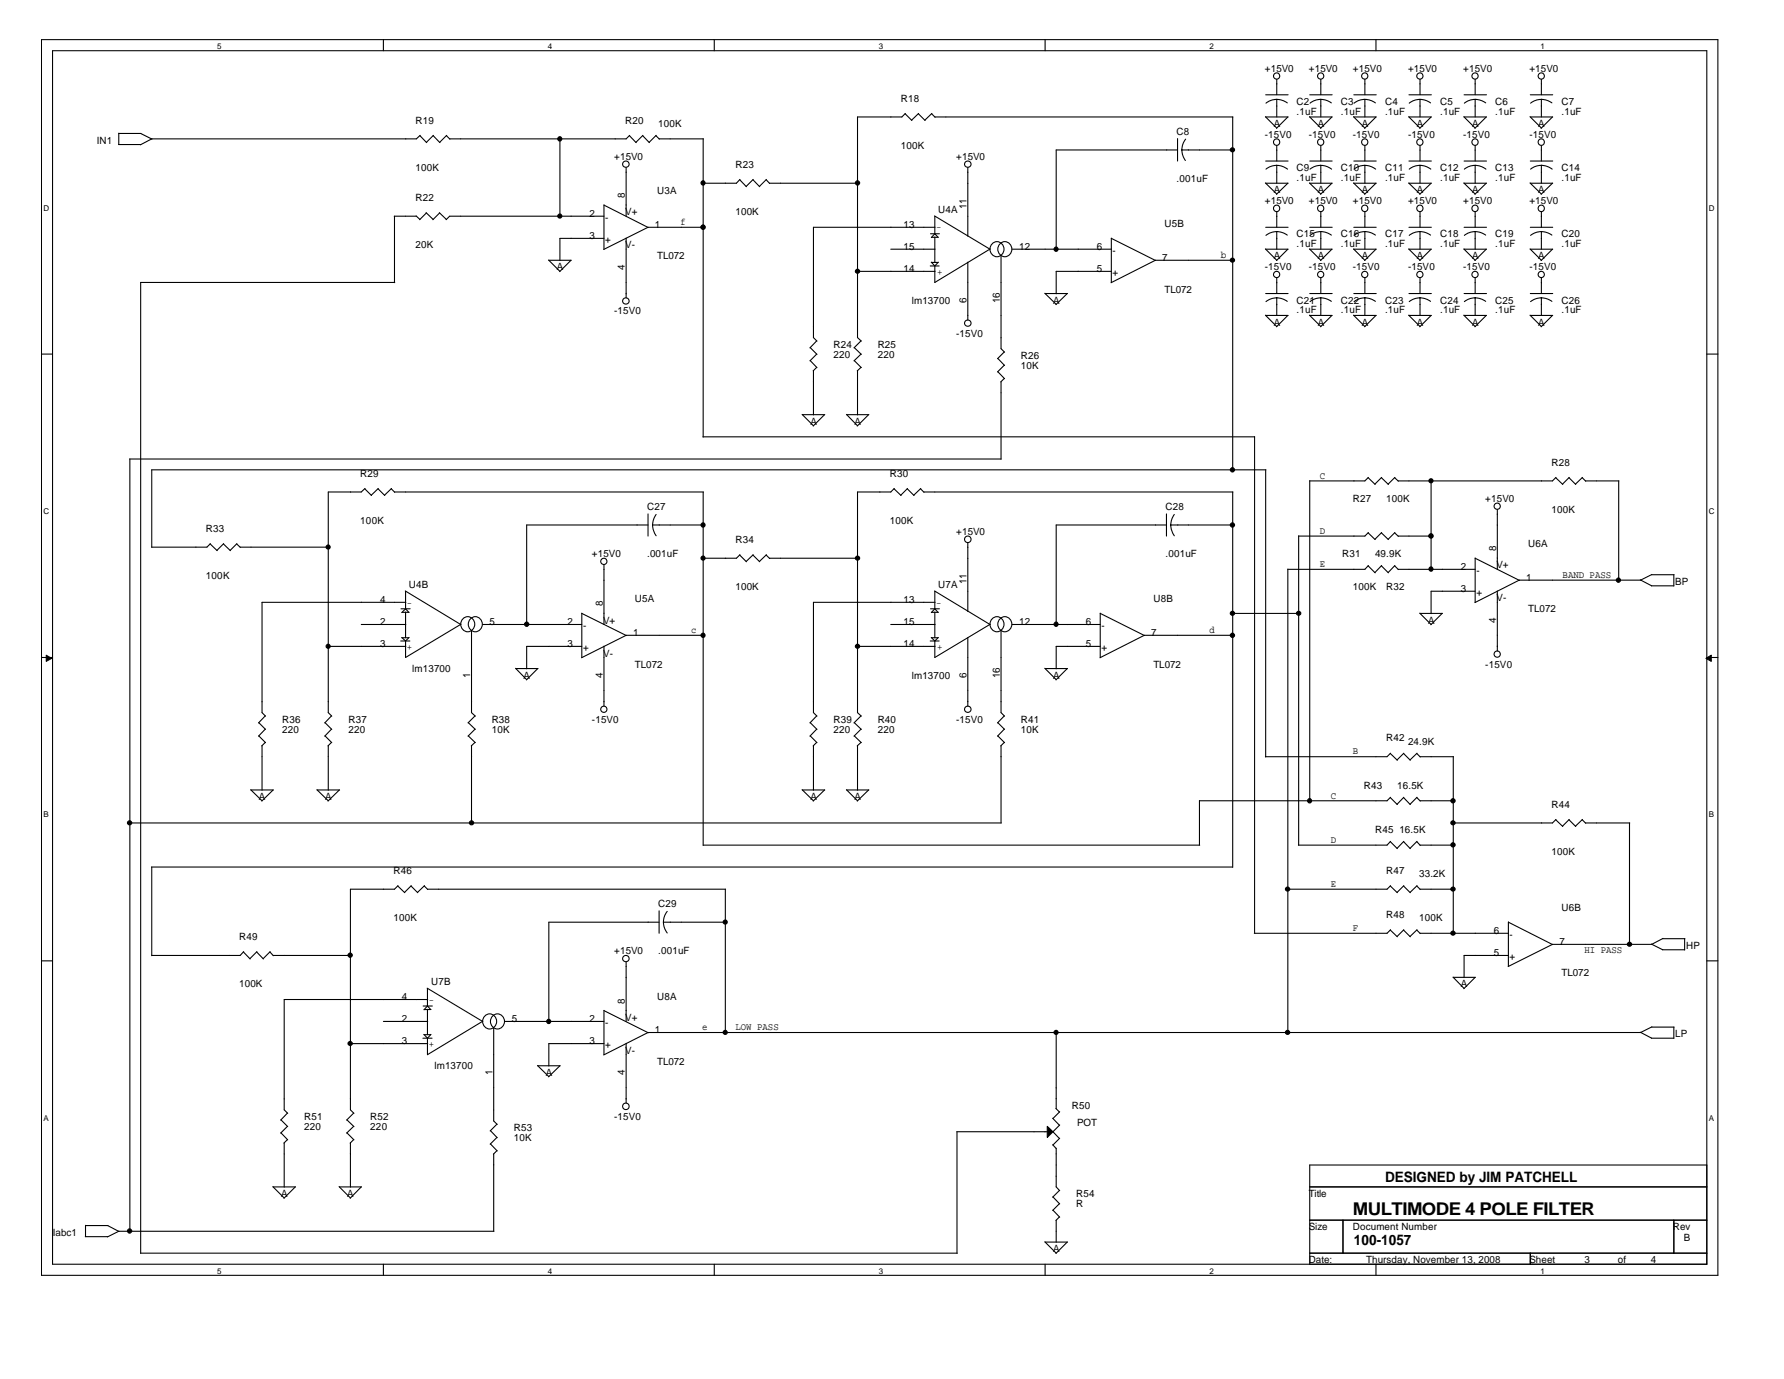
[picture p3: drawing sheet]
<svg xmlns="http://www.w3.org/2000/svg" width="279mm" height="216mm" viewBox="0 0 279 216" stroke-linecap="round" stroke-linejoin="round" font-family="sans-serif">
<g fill="none" stroke="#000" stroke-width=".17">
<path d="M6.5 6.2h262.5v193.5h-262.5zM8.2 7.9h259.1v190h-259.1zM60 6.2v1.7M111.9 6.2v1.7M141.7 17.8l1.1 1.1M141.8 17.8l-.6 .5h-6.9v34.6l.6 .5M143.8 17.8l1.1 1.1M143.9 17.8l-1.1 1M145.9 17.8l.5 .6M145.9 17.8l-1.1 1M146.4 18.3h46.7M163.7 6.2v1.7"/>
<path d="M193.1 18.3v55.3M198.2 18.3l1.8 1.7M198.2 18.3h3.5M198.2 14.8h3.5M200 15.6l.7 .1 .9 .4M200 15.6l-.8 .1-.9 .5M200 12.4v2.4M200 15.6v2.7M201.7 18.3l-1.8 1.8M205.1 18.3l1.8 1.7M205.1 18.3h3.5M205.1 14.8h3.5"/>
<path d="M206.9 15.6l.7 .1 .9 .4M206.9 15.6l-.8 .1-.9 .5M206.9 12.4v2.4M206.9 15.6v2.7M208.6 18.3l-1.8 1.8M212 18.3l1.8 1.7M212 18.3h3.5M212 14.8h3.5M213.8 15.6l.7 .1 .9 .4M213.8 15.6l-.8 .1-.9 .5M213.8 12.4v2.4M213.8 15.6v2.7"/>
<path d="M215.5 6.2v1.7M215.5 18.3l-1.8 1.8M220.6 18.3l1.8 1.7M220.7 18.3h3.5M220.7 14.8h3.5M222.4 15.6l.7 .1 .9 .4M222.4 15.6l-.7 .1-1 .5M222.4 12.4v2.4M222.4 15.6v2.7M224.1 18.3l-1.7 1.8M229.3 18.3l1.7 1.7M229.3 18.3h3.5"/>
<path d="M229.3 14.8h3.5M231 15.6l.7 .1 1 .4M231 15.6l-.7 .1-1 .5M231 12.4v2.4M231 15.6v2.7M232.8 18.3l-1.8 1.8M239.6 18.3l1.8 1.7M239.7 18.3h3.5M239.7 14.8h3.5M241.4 15.6l.7 .1 1 .4M241.4 15.6l-.7 .1-1 .5M241.4 12.4v2.4"/>
<path d="M241.4 15.6v2.7M243.1 18.3l-1.7 1.8M18.6 22.6h3.4M18.6 20.9h3.5M18.6 20.9v1.7M22 20.9l1.8 .9M61.7 33.8h3.5M61.8 33.8v10.5M65.2 33.8l.6 .6M65.8 21.2l1 1.1M65.8 21.2l-.6 .5h-41.4l-1.8 1M66.7 33.3l1.1 1.1"/>
<path d="M66.8 33.3l-1.1 1.1M67.8 21.2l1.1 1.1M67.9 21.2l-1.1 1.1M68.8 33.3l1.1 1.1M68.9 33.3l-1.1 1.1M69.9 21.2l.6 .6M70 21.2l-1.1 1.1M87.7 21.7v12.2M94.6 32.1v6.9M94.6 33.8h-24.2l-.5 .6M94.6 32.1l6.9 3.5M94.6 37.3h-6.9v3.5"/>
<path d="M98.1 26.2v7.6M98.1 37.3v9.3M98.6 21.2l1 1.1M98.6 21.2l-.5 .5h-27.7M100.6 21.2l1.1 1.1M100.7 21.2l-1.1 1.1M102.7 21.2l.6 .6M102.8 21.2l-1.1 1.1M103.2 21.7h7M110.1 21.7v46.7M110.2 35.6h-8.7l-7 3.5M115.8 28.1l1.1 1.1"/>
<path d="M115.9 28.1l-.6 .6h-5.2M117.9 28.1l1.1 1.1M118 28.1l-1.1 1.1M120 28.1l.5 .6M120 28.1l-1.1 1.1M120.5 28.7h13.8M139.5 39h6.9M145.7 36.6h1.4M145.9 37.2h1.1M146.4 33.8l8.6 5.2M146.4 36.6l.5 .6M146.4 33.8v2.8"/>
<path d="M146.4 37.1v4M146.4 36.6l-.5 .6M146.4 35.6h-19v17.3l.5 .5M151.6 26.2v10.8M155.1 39l-8.7 5.2v-2.6M155.5 38.1a1.13 1.13 0 0 1 1.7 .9 1.13 1.13 0 0 1-1.7 1 1.22 1.22 0 0 1 0-1.9zM156.7 38.1a1.13 1.13 0 0 1 1.8 .9 1.13 1.13 0 0 1-1.8 1 1.22 1.22 0 0 1 0-1.9zM158.5 39h15.5M174 37.3v6.9M174 37.3l7 3.5M184.4 23.5h-19v15.6M184.4 21.7v3.5"/>
<path d="M185.1 23.5l.1 .7 .4 .9M185.1 23.5h8M185.7 21.8l-.5 .9-.1 .8M198.2 28.6l1.8 1.8M198.2 39l1.8 1.7M198.2 39h3.5M198.2 28.7h3.5M198.2 35.6h3.5M198.2 25.2h3.5M200 36.3l.7 .1 .9 .4M200 36.3l-.8 .1-.9 .5M200 25.9l.7 .1 1 .5"/>
<path d="M200 25.9l-.8 .1-.9 .5M200 22.8v2.4M200 25.9v2.8M200 33.2v2.4M200 36.3v2.7M201.7 28.7l-1.8 1.7M201.7 39l-1.8 1.8M205.1 39l1.8 1.7M205.1 28.6l1.8 1.8M205.1 39h3.5M205.1 28.7h3.5M205.1 35.6h3.5"/>
<path d="M205.1 25.2h3.5M206.9 36.3l.7 .1 .9 .4M206.9 36.3l-.8 .1-.9 .5M206.9 25.9l.7 .1 1 .5M206.9 25.9l-.8 .1-.9 .5M206.9 22.8v2.4M206.9 25.9v2.8M206.9 33.2v2.4M206.9 36.3v2.7M208.6 39l-1.8 1.8M208.6 28.7l-1.8 1.7M212 39l1.8 1.7"/>
<path d="M212 28.6l1.8 1.8M212 39h3.5M212 28.7h3.5M212 35.6h3.5M212 25.2h3.5M213.8 25.9l.7 .1 1 .5M213.8 25.9l-.8 .1-.9 .5M213.8 36.3l.7 .1 .9 .4M213.8 36.3l-.8 .1-.9 .5M213.8 22.8v2.4M213.8 25.9v2.8M213.8 33.2v2.4"/>
<path d="M213.8 36.3v2.7M215.5 39l-1.8 1.8M215.5 28.7l-1.8 1.7M220.6 28.6l1.8 1.8M220.6 39l1.8 1.7M220.7 39h3.5M220.7 28.7h3.5M220.7 35.6h3.5M220.7 25.2h3.5M222.4 36.3l.7 .1 .9 .4M222.4 36.3l-.7 .1-1 .5M222.4 25.9l.7 .1 1 .5"/>
<path d="M222.4 25.9l-.7 .1-1 .5M222.4 22.8v2.4M222.4 25.9v2.8M222.4 33.2v2.4M222.4 36.3v2.7M224.1 28.7l-1.7 1.7M224.1 39l-1.7 1.8M229.3 28.6l1.7 1.8M229.3 39l1.7 1.7M229.3 39h3.5M229.3 28.7h3.5M229.3 35.6h3.5"/>
<path d="M229.3 25.2h3.5M231 36.3l.7 .1 1 .4M231 36.3l-.7 .1-1 .5M231 25.9l.7 .1 1 .5M231 25.9l-.7 .1-1 .5M231 22.8v2.4M231 25.9v2.8M231 33.2v2.4M231 36.3v2.7M232.8 39l-1.8 1.8M232.8 28.7l-1.8 1.7M239.6 39l1.8 1.7"/>
<path d="M239.6 28.6l1.8 1.8M239.7 39h3.5M239.7 28.7h3.5M239.7 35.6h3.5M239.7 25.2h3.5M241.4 36.3l.7 .1 1 .4M241.4 36.3l-.7 .1-1 .5M241.4 25.9l.7 .1 1 .5M241.4 25.9l-.7 .1-1 .5M241.4 22.8v2.4M241.4 25.9v2.8M241.4 33.2v2.4"/>
<path d="M241.4 36.3v2.7M243.1 39l-1.7 1.8M243.1 28.7l-1.7 1.7M6.5 55.4h1.7M61.8 44.2h-39.8v152M85.9 40.7l1.8 1.8M86 40.7h3.5M89.4 40.7l-1.8 1.8M126.9 54.4l1 1.1M126.9 56.5l1 1.1M127.4 58v7M127.9 53.4l-1.1 1.1"/>
<path d="M127.9 55.4l-1.1 1.1M127.9 57.5l-.5 .6M133.8 54.4l1.1 1.1M133.8 56.5l1.1 1.1M134.3 58v7M134.3 42.5h12.1M134.8 53.4l-1.1 1.1M134.8 55.4l-1.1 1.1M134.8 57.5l-.5 .6M145.7 41.6h1.4M145.9 41l.5 .6 .6-.6M145.9 41.1h1"/>
<path d="M151.6 41v9.1M156.3 56.1l1 1.1M156.3 58.2l1 1.1M156.8 40v14.6l.5 .5M156.8 59.8v12.1M157.3 55.1l-1.1 1.1M157.3 57.2l-1.1 1M157.3 59.2l-.6 .6M163.6 45.9l1.8 1.7M163.7 46h3.5M167.1 46l-1.7 1.7M174 42.5h-8.6v3.5"/>
<path d="M193.1 40.7h-12.1l-7 3.6M198.2 49.3l1.8 1.8M198.2 46h3.5M198.2 49.4h3.5M200 46.6l.7 .1 .9 .5M200 46.6l-.8 .1-.9 .5M200 43.5v2.5M200 46.6v2.8M201.7 49.4l-1.8 1.8M205.1 49.3l1.8 1.8M205.1 46h3.5M205.1 49.4h3.5"/>
<path d="M206.9 46.6l.7 .1 .9 .5M206.9 46.6l-.8 .1-.9 .5M206.9 43.5v2.5M206.9 46.6v2.8M208.6 49.4l-1.8 1.8M212 49.3l1.8 1.8M212 46h3.5M212 49.4h3.5M213.8 46.6l.7 .1 .9 .5M213.8 46.6l-.8 .1-.9 .5M213.8 43.5v2.5M213.8 46.6v2.8"/>
<path d="M215.5 49.4l-1.8 1.8M220.6 49.3l1.8 1.8M220.7 46h3.5M220.7 49.4h3.5M222.4 46.6l.7 .1 .9 .5M222.4 46.6l-.7 .1-1 .5M222.4 43.5v2.5M222.4 46.6v2.8M224.1 49.4l-1.7 1.8M229.3 49.3l1.7 1.8M229.3 46h3.5M229.3 49.4h3.5"/>
<path d="M231 46.6l.7 .1 1 .5M231 46.6l-.7 .1-1 .5M231 43.5v2.5M231 46.6v2.8M232.8 49.4l-1.8 1.8M239.6 49.3l1.8 1.8M239.7 46h3.5M239.7 49.4h3.5M241.4 46.6l.7 .1 1 .5M241.4 46.6l-.7 .1-1 .5M241.4 43.5v2.5M241.4 46.6v2.8"/>
<path d="M243.1 49.4l-1.7 1.8M267.3 55.4h1.7M20.3 71.9h136.5M20.3 71.9v120.9M57.1 76.5l1.1 1.1M57.2 76.5l-.6 .5h-5.2v34.6l.6 .5M59.2 76.5l1.1 1.1M59.2 76.5l-1.1 1M61.3 76.5l.5 .6M61.3 76.5l-1.1 1M61.8 77h48.4M110.1 68.4h86.4"/>
<path d="M110.1 77v55.4M125.6 64.9l1.8 1.8M125.7 64.9h3.5M129.1 64.9l-1.7 1.8M132.6 64.9l1.7 1.8M132.6 64.9h3.5M136 64.9l-1.7 1.8M140 76.5l1.1 1.1M140.1 76.5l-.6 .5h-5.2v34.6l.6 .5M142.1 76.5l1 1.1M142.1 76.5l-1 1M144.2 76.5l.5 .6"/>
<path d="M144.2 76.5l-1.1 1M144.7 77h48.4M193.1 77v58.8M196.5 68.4v77.7M198.2 73.6v44.9M198.3 73.6h-174.5v12.1M205.1 75.3v50.1M214.3 74.8l1.1 1M214.3 74.7l-.5 .6h-8.7M216.3 74.8l1.1 1M216.4 74.7l-1.1 1.1M218.4 74.8l.6 .5"/>
<path d="M218.5 74.7l-1.1 1.1M224.1 75.3v13.9M234.5 79.8v9.3M243.6 74.8l1.1 1M243.7 74.7l-.6 .6h-24.1M245.7 74.8l1.1 1M245.8 74.7l-1.1 1.1M247.8 74.8l.5 .5M247.8 74.7l-1.1 1.1M248.3 75.3h5.3M253.5 75.3v15.6M32.9 85.2l1.1 1"/>
<path d="M33 85.1l-.6 .6h-8.6M35 85.2l1.1 1M35 85.1l-1 1.1M37.1 85.2l.6 .5M37.1 85.1l-1.1 1.1M37.6 85.7h13.9M56.6 97.8h7M62.8 95.3h1.4M62.9 99.8l.6 .6 .6-.6M62.9 99.8h1.1M63 95.9h1.1M63.5 92.5l8.7 5.3"/>
<path d="M63.5 95.3l.5 .6M63.5 92.6v2.8M63.5 95.8v4M63.5 95.3l-.6 .6M63.6 94.3h-22.6v17.3l.6 .5M72.2 97.7l-8.7 5.2v-2.6M72.6 96.8a1.13 1.13 0 0 1 1.8 .9 1.13 1.13 0 0 1-1.8 1 1.22 1.22 0 0 1 0-1.9zM73.8 96.8a1.13 1.13 0 0 1 1.7 .9 1.13 1.13 0 0 1-1.7 1 1.22 1.22 0 0 1 0-1.9zM73.8 98.7v12.9l.6 .5M75.6 97.8h15.5M91.1 96v6.9M91.1 96l7 3.5"/>
<path d="M94.6 88.4v9.4M101.5 82.2h-19v15.6M101.5 80.5v3.4M102.2 82.2l.1 .7 .5 1M102.2 82.2h8M102.8 80.5l-.5 1-.1 .7M110.2 99.5h-12.1l-7 3.5M115.8 86.9l1.1 1.1M115.9 86.9l-.6 .5h-5.2M117.9 86.9l1.1 1.1M118 86.9l-1.1 1M120 86.9l.5 .5"/>
<path d="M120 86.9l-1.1 1M120.5 87.4h13.8M139.5 97.8h6.9M145.7 95.3h1.4M145.9 99.8h1M145.9 99.8l.5 .6 .6-.6M145.9 95.9h1.1M146.4 92.5l8.6 5.3M146.4 95.3l.5 .6M146.4 92.6v2.8M146.4 95.8v4M146.4 95.3l-.5 .6"/>
<path d="M146.4 94.3h-19v17.3l.5 .5M151.6 85v10.7M151.6 99.8v10.8M155.1 97.7l-8.7 5.2v-2.6M155.5 96.8a1.13 1.13 0 0 1 1.7 .9 1.13 1.13 0 0 1-1.7 1 1.22 1.22 0 0 1 0-1.9zM156.7 96.8a1.13 1.13 0 0 1 1.8 .9 1.13 1.13 0 0 1-1.8 1 1.22 1.22 0 0 1 0-1.9zM156.8 98.7v12.9l.5 .5M158.5 97.8h13.8M172.3 96v6.9M172.3 96l7 3.5M182.7 80.5v3.4M182.7 82.2h-17.3v15.6"/>
<path d="M183.4 82.2l.1 .7 .4 1M183.4 82.2h9.7M183.9 80.5l-.4 1-.1 .7M193.1 96h10.3M193.1 99.5h-13.9l-6.9 3.5M201.7 89.1v72.6M203.4 83.9v48.4M214.3 88.6l1.1 1.1M214.3 83.4l1.1 1.1M214.3 88.5l-.5 .6h-12.1M214.3 83.4l-.5 .5h-10.4M216.3 88.6l1.1 1.1"/>
<path d="M216.3 83.4l1.1 1.1M216.4 88.5l-1.1 1.1M216.4 83.4l-1.1 1M218.4 88.6l.6 .6M218.4 83.4l.6 .6M218.5 88.5l-1.1 1.1M218.5 83.4l-1.1 1M219 89.1h12M219 83.9h5.2M222.4 96l1.7 1.8M222.4 96h3.5M225.9 96l-1.8 1.8"/>
<path d="M231 87.4v6.9M231 87.4l7 3.5M231 92.6h-6.9v3.5M234.5 92.5v9.4M256.9 90.8l1.8 .9M258.6 91.7h3.5M258.7 90h3.5M258.7 89.9l-1.8 .9h-19l-6.9 3.5M262.1 90v1.8M6.5 102.9h1.7M40.5 113.1l1.1 1.1M40.5 115.2l1.1 1.1"/>
<path d="M41 116.7v7M41.5 112.1l-1 1.1M41.5 114.2l-1 1.1M41.5 116.2l-.5 .6M50.9 113.1l1.1 1.1M50.9 115.2l1.1 1.1M51.4 101.2h12.2M51.4 116.7v7M51.9 112.1l-1 1.1M51.9 114.2l-1 1.1M51.9 116.2l-.5 .6M62.8 100.4h1.4"/>
<path d="M73.3 113.1l1.1 1.1M73.3 115.2l1.1 1.1M73.8 116.7v12.1M74.4 112.1l-1.1 1.1M74.4 114.2l-1.1 1.1M74.4 116.2l-.6 .6M80.7 104.6l1.8 1.8M80.8 104.7h3.5M84.2 104.7l-1.8 1.8M91.1 101.2h-8.6v3.5M94.6 101.2v9.4M126.9 113.1l1 1.1"/>
<path d="M126.9 115.2l1 1.1M127.4 116.7v7M127.9 112.1l-1.1 1.1M127.9 114.2l-1.1 1.1M127.9 116.2l-.5 .6M133.8 113.1l1.1 1.1M133.8 115.2l1.1 1.1M134.3 101.2h12.1M134.3 116.7v7M134.8 112.1l-1.1 1.1M134.8 114.2l-1.1 1.1M134.8 116.2l-.5 .6"/>
<path d="M145.7 100.4h1.4M156.3 113.1l1 1.1M156.3 115.2l1 1.1M156.8 116.7v12.1M157.3 116.2l-.6 .6M157.3 112.1l-1.1 1.1M157.3 114.2l-1.1 1.1M163.6 104.6l1.8 1.8M163.7 104.7h3.5M167.1 104.7l-1.7 1.8M172.3 101.2h-6.9v3.5M217.7 118l1.1 1"/>
<path d="M217.8 117.9l-.6 .6h-19M219.8 118l1.1 1M219.9 117.9l-1.1 1.1M221.9 118l.5 .5M221.9 117.9l-1.1 1.1M222.4 118.5h5.2M227.6 118.5v27.7M267.3 102.9h1.7M20.3 128.8h136.5M23.7 135.7h169.4M23.8 135.7v13.9M39.3 123.6l1.7 1.8"/>
<path d="M39.3 123.7h3.5M42.8 123.7l-1.8 1.7M49.6 123.6l1.8 1.8M49.7 123.7h3.5M53.1 123.7l-1.7 1.7M62.3 138.7l1.1 1.1M62.3 138.7l-.5 .5h-6.9v34.6l.5 .5M64.4 138.7l1 1.1M64.4 138.7l-1.1 1M66.4 138.7l.6 .6M66.5 138.7l-1.1 1M66.9 139.2h46.7"/>
<path d="M110.1 132.3h77.8M113.6 139.2v22.5M125.6 123.6l1.8 1.8M125.7 123.7h3.5M129.1 123.7l-1.7 1.7M132.6 123.6l1.7 1.8M132.6 123.7h3.5M136 123.7l-1.7 1.7M187.9 125.3v7M217.7 138.7l1.1 1.1M217.7 131.8l1.1 1.1M217.7 124.9l1.1 1.1"/>
<path d="M217.8 138.7l-.6 .5h-15.5M217.8 131.7l-.6 .6h-13.9M217.8 124.8l-.6 .6h-29.3M219.8 138.7l1.1 1.1M219.8 131.8l1.1 1.1M219.8 124.9l1.1 1.1M219.9 138.7l-1.1 1M219.9 131.7l-1.1 1.1M219.9 124.8l-1.1 1.1M221.9 138.7l.5 .6M221.9 131.8l.5 .6M221.9 124.9l.5 .5"/>
<path d="M221.9 138.7l-1.1 1M221.9 131.7l-1.1 1.1M221.9 124.8l-1.1 1.1M222.4 139.2h5.2M222.4 132.3h5.2M222.4 125.4h5.2M243.6 128.3l1.1 1.1M243.7 128.3l-.6 .5h-15.5M245.7 128.3l1.1 1.1M245.8 128.3l-1.1 1.1M247.8 128.3l.5 .6M247.8 128.3l-1.1 1.1"/>
<path d="M248.3 128.8h6.9M255.2 128.8v19.1M6.5 150.4h1.7M38.1 149l1.1 1.1M38.2 149l-.6 .6h-13.8M40.2 149l1.1 1.1M40.2 149l-1.1 1.1M42.3 149l.5 .6M42.3 149l-1.1 1.1M42.8 149.6h12.1M60 159.9h7M66.3 157.5h1.4"/>
<path d="M66.4 158.1h1.1M66.9 154.7l8.7 5.2M66.9 157.5l.6 .6M66.9 154.8v2.7M66.9 158v4M66.9 157.5l-.5 .6M67 156.5h-22.5v17.3l.6 .5M75.6 159.9l-8.7 5.2v-2.6M76 159a1.13 1.13 0 0 1 1.8 .9 1.13 1.13 0 0 1-1.8 1 1.22 1.22 0 0 1 0-1.9zM77.3 159a1.13 1.13 0 0 1 1.7 .9 1.13 1.13 0 0 1-1.7 1 1.22 1.22 0 0 1 0-1.9zM79.1 159.9h15.5M94.6 158.2v6.9"/>
<path d="M94.6 158.2l6.9 3.5M98.1 150.6v9.3M103.2 142.6v3.5M103.2 144.4h-17.2v15.6M103.9 144.4l.1 .7 .5 1M103.9 144.4h9.7M104.5 142.7l-.5 .9-.1 .8M217.7 145.6l1.1 1.1M217.8 145.6l-.6 .5h-20.8M219.8 145.6l1.1 1.1M219.9 145.6l-1.1 1M221.9 145.6l.5 .6"/>
<path d="M221.9 145.6l-1.1 1M222.4 146.1h13.8M227.6 153l1.7 1.8M227.6 153h3.5M231 153l-1.7 1.8M236.2 149.6h-6.9v3.5M236.2 144.3v7M236.2 144.4l7 3.5M258.6 147.8l1.8 .9M260.4 148.7h3.4M260.4 147h3.5M260.5 146.9l-1.8 1h-15.6l-6.9 3.4"/>
<path d="M263.8 147v1.7M267.3 150.4h1.7M44 175.3l1.1 1.1M44 177.4l1.1 1.1M44.5 178.9v7M45 174.3l-1 1.1M45 176.3l-1 1.1M45 178.4l-.5 .6M54.3 175.3l1.1 1.1M54.3 177.4l1.1 1.1M54.9 163.4h12.1M54.9 178.9v7"/>
<path d="M55.4 174.3l-1.1 1.1M55.4 176.3l-1.1 1.1M55.4 178.4l-.6 .6M66.2 162.5h1.5M66.4 161.9l.5 .6 .6-.6M66.4 162h1.1M76.8 177l1.1 1.1M76.8 179.1l1.1 1.1M77.3 160.9v14.6l.6 .5M77.8 176l-1 1.1M77.8 178.1l-1 1M84.2 166.8l1.8 1.8"/>
<path d="M84.2 166.9h3.5M87.7 166.9l-1.8 1.7M94.6 163.4h-8.6v3.5M98.1 163.3v9.4M149.8 177.2h14.2M149.9 177.2v19M164.9 179.2l.5 .6M164.9 177.1l1 1.1M164.9 175.1l1 1.1M165.4 173.5l.5 .6M165.4 161.7v11.9M165.4 179.8v6l.6 .6"/>
<path d="M166 178.2l-1.1 1.1M166 176.1l-1.1 1.1M166 174.1l-1.1 1M256.9 161.6l1.8 .9M257 161.7h-155.5l-7 3.5M258.6 162.5h3.5M258.7 160.8h3.5M258.7 160.8l-1.8 .9M262.1 160.8v1.8M13.4 193.6h3.5M13.4 191.9h3.5M13.4 191.8v1.8"/>
<path d="M16.9 191.9l1.7 .9M22 196.2h127.9M42.7 185.8l1.8 1.8M42.8 185.8h3.5M46.2 185.8l-1.7 1.8M53.1 185.8l1.8 1.8M53.1 185.8h3.5M56.6 185.8l-1.8 1.8M60 197.9v1.8M77.3 180.7v12.1M77.4 192.8h-58.8l-1.8 .9M77.8 180.2l-.5 .5"/>
<path d="M111.9 197.9v1.8M163.6 194.4l1.8 1.8M163.7 197.9v1.8M163.7 194.5h3.5M164.9 187.4l1.1 1.1M164.9 189.5l1.1 1.1M165.4 191v3.5M165.9 186.4l-1 1M165.9 188.5l-1 1M165.9 190.5l-.5 .6M167.1 194.5l-1.7 1.7M205.1 185.8h62.2"/>
<path d="M205.1 191h62.2M205.1 196.2h62.2M210.3 191v5.2M215.5 197.9v1.8M239.7 196.2v1.7M262.1 191v5.2M267.3 182.4h-62.2v15.5"/>
<circle cx="199.9" cy="11.9" r=".49"/>
<circle cx="206.8" cy="11.9" r=".49"/>
<circle cx="213.7" cy="11.9" r=".49"/>
<circle cx="222.4" cy="11.9" r=".49"/>
<circle cx="231" cy="11.9" r=".49"/>
<circle cx="241.4" cy="11.9" r=".49"/>
<circle cx="98" cy="25.7" r=".5"/>
<circle cx="151.6" cy="25.7" r=".5"/>
<circle cx="199.9" cy="32.6" r=".5"/>
<circle cx="199.9" cy="22.2" r=".5"/>
<circle cx="206.8" cy="22.2" r=".5"/>
<circle cx="206.8" cy="32.6" r=".5"/>
<circle cx="213.7" cy="22.2" r=".5"/>
<circle cx="213.7" cy="32.6" r=".5"/>
<circle cx="222.4" cy="22.2" r=".5"/>
<circle cx="222.4" cy="32.6" r=".5"/>
<circle cx="231" cy="22.2" r=".5"/>
<circle cx="231" cy="32.6" r=".5"/>
<circle cx="241.4" cy="32.6" r=".5"/>
<circle cx="241.4" cy="22.2" r=".5"/>
<circle cx="98" cy="47.1" r=".5"/>
<circle cx="151.6" cy="50.6" r=".5"/>
<circle cx="199.9" cy="43" r=".49"/>
<circle cx="206.8" cy="43" r=".49"/>
<circle cx="213.7" cy="43" r=".49"/>
<circle cx="222.4" cy="43" r=".49"/>
<circle cx="231" cy="43" r=".49"/>
<circle cx="241.4" cy="43" r=".49"/>
<circle cx="234.5" cy="79.3" r=".49"/>
<circle cx="94.6" cy="87.9" r=".49"/>
<circle cx="151.6" cy="84.4" r=".51"/>
<circle cx="94.6" cy="111" r=".49"/>
<circle cx="151.6" cy="111" r=".5"/>
<circle cx="234.5" cy="102.4" r=".49"/>
<circle cx="98" cy="150.1" r=".5"/>
<circle cx="98" cy="173.2" r=".51"/>
</g>
<g fill="#000" stroke="#000" stroke-width=".16">
<path d="M7.2 102.6l.9 .5-.9 .4z" fill-rule="evenodd"/>
<path d="M267.2 103.1l.8-.5v.9z" fill-rule="evenodd"/>
</g>
<g fill="#000" stroke="#000" stroke-width=".17">
<path d="M164 176.3l.9 .9-.9 .9z" fill-rule="evenodd"/>
<circle cx="87.7" cy="21.7" r=".33"/>
<circle cx="87.7" cy="33.8" r=".32"/>
<circle cx="110.1" cy="28.6" r=".33"/>
<circle cx="110.1" cy="35.6" r=".32"/>
<circle cx="134.3" cy="28.6" r=".33"/>
<circle cx="165.4" cy="39" r=".33"/>
<circle cx="193" cy="23.5" r=".33"/>
<circle cx="134.3" cy="42.5" r=".33"/>
<circle cx="193" cy="40.7" r=".33"/>
<circle cx="193" cy="73.6" r=".33"/>
<circle cx="224.1" cy="75.3" r=".32"/>
<circle cx="51.4" cy="85.6" r=".32"/>
<circle cx="82.5" cy="97.7" r=".33"/>
<circle cx="110.1" cy="99.5" r=".33"/>
<circle cx="110.1" cy="82.2" r=".33"/>
<circle cx="110.1" cy="87.4" r=".32"/>
<circle cx="134.3" cy="87.4" r=".33"/>
<circle cx="165.4" cy="97.7" r=".33"/>
<circle cx="193" cy="99.5" r=".33"/>
<circle cx="193" cy="82.2" r=".33"/>
<circle cx="193" cy="96" r=".33"/>
<circle cx="203.4" cy="96" r=".33"/>
<circle cx="224.1" cy="89.1" r=".33"/>
<circle cx="224.1" cy="83.9" r=".32"/>
<circle cx="253.5" cy="90.8" r=".33"/>
<circle cx="51.4" cy="101.2" r=".32"/>
<circle cx="134.3" cy="101.2" r=".33"/>
<circle cx="20.3" cy="128.8" r=".33"/>
<circle cx="73.9" cy="128.8" r=".33"/>
<circle cx="201.7" cy="139.2" r=".33"/>
<circle cx="205.1" cy="125.4" r=".33"/>
<circle cx="227.6" cy="132.3" r=".33"/>
<circle cx="227.6" cy="125.4" r=".33"/>
<circle cx="227.6" cy="139.2" r=".33"/>
<circle cx="227.6" cy="128.8" r=".33"/>
<circle cx="54.8" cy="149.5" r=".33"/>
<circle cx="85.9" cy="159.9" r=".33"/>
<circle cx="113.6" cy="144.4" r=".32"/>
<circle cx="227.6" cy="146.1" r=".33"/>
<circle cx="255.2" cy="147.8" r=".33"/>
<circle cx="54.9" cy="163.4" r=".33"/>
<circle cx="113.6" cy="161.6" r=".32"/>
<circle cx="165.4" cy="161.6" r=".32"/>
<circle cx="201.7" cy="161.6" r=".33"/>
<circle cx="20.3" cy="192.7" r=".33"/>
</g>
<text font-size="2.8" x="211.9" y="190.3">MULTIMODE 4 POLE FILTER</text>
<g font-size="2.2">
<text x="216.9" y="185.1">DESIGNED by JIM PATCHELL</text>
<text x="212" y="195">100-1057</text>
</g>
<g font-size="1.6">
<text x="198.1" y="11.3">+15V0</text>
<text x="205" y="11.3">+15V0</text>
<text x="211.9" y="11.3">+15V0</text>
<text x="220.5" y="11.3">+15V0</text>
<text x="229.2" y="11.3">+15V0</text>
<text x="239.5" y="11.3">+15V0</text>
<text x="141.1" y="15.9">R18</text>
<text x="203.1" y="16.4">C2</text>
<text x="203.1" y="18">.1uF</text>
<text x="210" y="16.4">C3</text>
<text x="210" y="18">.1uF</text>
<text x="216.9" y="16.4">C4</text>
<text x="216.9" y="18">.1uF</text>
<text x="225.6" y="16.4">C5</text>
<text x="225.6" y="18">.1uF</text>
<text x="234.2" y="16.4">C6</text>
<text x="234.2" y="18">.1uF</text>
<text x="244.6" y="16.4">C7</text>
<text x="244.6" y="18">.1uF</text>
<text x="15.2" y="22.5">IN1</text>
<text x="65.1" y="19.4">R19</text>
<text x="97.9" y="19.4">R20</text>
<text x="103.1" y="19.9">100K</text>
<text x="141.1" y="23.3">100K</text>
<text x="184.3" y="21.1">C8</text>
<text x="198.1" y="21.6">-15V0</text>
<text x="199.5" y="19.9">A</text>
<text x="205" y="21.6">-15V0</text>
<text x="206.4" y="19.9">A</text>
<text x="211.9" y="21.6">-15V0</text>
<text x="213.3" y="19.9">A</text>
<text x="220.5" y="21.6">-15V0</text>
<text x="221.9" y="19.9">A</text>
<text x="229.2" y="21.6">-15V0</text>
<text x="230.5" y="19.9">A</text>
<text x="239.5" y="21.6">-15V0</text>
<text x="240.9" y="19.9">A</text>
<text x="65.1" y="26.8">100K</text>
<text x="96.2" y="25.1">+15V0</text>
<text x="115.2" y="26.3">R23</text>
<text x="149.7" y="25.1">+15V0</text>
<text x="184.3" y="28.5">.001uF</text>
<text x="203.1" y="26.8">C9</text>
<text x="203.1" y="28.4">.1uF</text>
<text x="210" y="26.8">C10</text>
<text x="210" y="28.4">.1uF</text>
<text x="216.9" y="26.8">C11</text>
<text x="216.9" y="28.4">.1uF</text>
<text x="225.6" y="26.8">C12</text>
<text x="225.6" y="28.4">.1uF</text>
<text x="234.2" y="26.8">C13</text>
<text x="234.2" y="28.4">.1uF</text>
<text x="244.6" y="26.8">C14</text>
<text x="244.6" y="28.4">.1uF</text>
<text x="65.1" y="31.5">R22</text>
<text x="92.3" y="34">2</text>
<text x="94.8" y="34.6">-</text>
<text x="97.9" y="31" transform="rotate(-90 97.9 31)">8</text>
<text x="97.9" y="33.7">V+</text>
<text x="102.6" y="35.7">1</text>
<text x="102.9" y="30.4">U3A</text>
<text x="106.6" y="35.2">f</text>
<text x="115.2" y="33.7">100K</text>
<text x="141.5" y="35.7">13</text>
<text x="146.9" y="33.4">U4A</text>
<text x="151.4" y="32.8" transform="rotate(-90 151.4 32.8)">11</text>
<text x="182.4" y="35.6">U5B</text>
<text x="198.1" y="32">+15V0</text>
<text x="199.5" y="30.3">A</text>
<text x="205" y="32">+15V0</text>
<text x="206.4" y="30.3">A</text>
<text x="211.9" y="32">+15V0</text>
<text x="213.3" y="30.3">A</text>
<text x="220.5" y="32">+15V0</text>
<text x="221.9" y="30.3">A</text>
<text x="229.2" y="32">+15V0</text>
<text x="230.5" y="30.3">A</text>
<text x="239.5" y="32">+15V0</text>
<text x="240.9" y="30.3">A</text>
<text x="65.1" y="38.9">20K</text>
<text x="92.3" y="37.4">3</text>
<text x="94.8" y="38">+</text>
<text x="97.9" y="38.9">V-</text>
<text x="102.9" y="40.6">TL072</text>
<text x="141.5" y="39.1">15</text>
<text x="146.6" y="36.1">-</text>
<text x="159.6" y="39.1">12</text>
<text x="171.8" y="39.1">6</text>
<text x="174.2" y="39.8">-</text>
<text x="182" y="40.9">7</text>
<text x="191.2" y="40.4">b</text>
<text x="199.5" y="40.6">A</text>
<text x="203.1" y="37.2">C15</text>
<text x="203.1" y="38.7">.1uF</text>
<text x="206.4" y="40.6">A</text>
<text x="210" y="37.2">C16</text>
<text x="210" y="38.7">.1uF</text>
<text x="213.3" y="40.6">A</text>
<text x="216.9" y="37.2">C17</text>
<text x="216.9" y="38.7">.1uF</text>
<text x="221.9" y="40.6">A</text>
<text x="225.6" y="37.2">C18</text>
<text x="225.6" y="38.7">.1uF</text>
<text x="230.5" y="40.6">A</text>
<text x="234.2" y="37.2">C19</text>
<text x="234.2" y="38.7">.1uF</text>
<text x="240.9" y="40.6">A</text>
<text x="244.6" y="37.2">C20</text>
<text x="244.6" y="38.7">.1uF</text>
<text x="87.2" y="42.3">A</text>
<text x="97.9" y="42.2" transform="rotate(-90 97.9 42.2)">4</text>
<text x="141.5" y="42.6">14</text>
<text x="142.8" y="47.5">lm13700</text>
<text x="146.8" y="43">+</text>
<text x="151.4" y="47.5" transform="rotate(-90 151.4 47.5)">6</text>
<text x="156.6" y="47.5" transform="rotate(-90 156.6 47.5)">16</text>
<text x="164.9" y="47.5">A</text>
<text x="171.8" y="42.6">5</text>
<text x="174.2" y="43.2">+</text>
<text x="182.4" y="45.8">TL072</text>
<text x="198.1" y="42.3">-15V0</text>
<text x="203.1" y="47.5">C21</text>
<text x="205" y="42.3">-15V0</text>
<text x="210" y="47.5">C22</text>
<text x="211.9" y="42.3">-15V0</text>
<text x="216.9" y="47.5">C23</text>
<text x="220.5" y="42.3">-15V0</text>
<text x="225.6" y="47.5">C24</text>
<text x="229.2" y="42.3">-15V0</text>
<text x="234.2" y="47.5">C25</text>
<text x="239.5" y="42.3">-15V0</text>
<text x="244.6" y="47.5">C26</text>
<text x="96.2" y="49.2">-15V0</text>
<text x="149.7" y="52.7">-15V0</text>
<text x="199.5" y="51">A</text>
<text x="203.1" y="49.1">.1uF</text>
<text x="206.4" y="51">A</text>
<text x="210" y="49.1">.1uF</text>
<text x="213.3" y="51">A</text>
<text x="216.9" y="49.1">.1uF</text>
<text x="221.9" y="51">A</text>
<text x="225.6" y="49.1">.1uF</text>
<text x="230.5" y="51">A</text>
<text x="234.2" y="49.1">.1uF</text>
<text x="240.9" y="51">A</text>
<text x="244.6" y="49.1">.1uF</text>
<text x="130.6" y="54.4">R24</text>
<text x="130.6" y="56">220</text>
<text x="137.5" y="54.4">R25</text>
<text x="137.5" y="56">220</text>
<text x="159.9" y="56.2">R26</text>
<text x="159.9" y="57.7">10K</text>
<text x="126.9" y="66.5">A</text>
<text x="133.8" y="66.5">A</text>
<text x="56.4" y="74.6">R29</text>
<text x="139.4" y="74.6">R30</text>
<text x="206.7" y="74.9">C</text>
<text x="243" y="72.9">R28</text>
<text x="32.3" y="83.3">R33</text>
<text x="56.4" y="82.1">100K</text>
<text x="101.3" y="79.8">C27</text>
<text x="139.4" y="82.1">100K</text>
<text x="149.7" y="83.8">+15V0</text>
<text x="182.5" y="79.8">C28</text>
<text x="206.7" y="83.6">D</text>
<text x="211.9" y="78.6">R27</text>
<text x="217.1" y="78.6">100K</text>
<text x="232.6" y="78.6">+15V0</text>
<text x="243" y="80.3">100K</text>
<text x="92.7" y="87.2">+15V0</text>
<text x="101.3" y="87.2">.001uF</text>
<text x="115.2" y="85">R34</text>
<text x="182.5" y="87.2">.001uF</text>
<text x="206.7" y="88.8">E</text>
<text x="210.2" y="87.2">R31</text>
<text x="215.3" y="87.2">49.9K</text>
<text x="228.8" y="89.2">2</text>
<text x="231.2" y="89.8">-</text>
<text x="234.3" y="86.3" transform="rotate(-90 234.3 86.3)">8</text>
<text x="234.4" y="89">V+</text>
<text x="239.4" y="85.7">U6A</text>
<text x="32.3" y="90.7">100K</text>
<text x="59.5" y="94.4">4</text>
<text x="63.7" y="94.8">-</text>
<text x="64.1" y="92.1">U4B</text>
<text x="94.4" y="95" transform="rotate(-90 94.4 95)">8</text>
<text x="99.4" y="94.3">U5A</text>
<text x="115.2" y="92.4">100K</text>
<text x="141.5" y="94.4">13</text>
<text x="146.6" y="94.8">-</text>
<text x="146.9" y="92.1">U7A</text>
<text x="151.4" y="91.5" transform="rotate(-90 151.4 91.5)">11</text>
<text x="180.6" y="94.3">U8B</text>
<text x="211.9" y="92.4">100K</text>
<text x="217.1" y="92.4">R32</text>
<text x="228.8" y="92.7">3</text>
<text x="231.2" y="93.3">+</text>
<text x="234.4" y="94.1">V-</text>
<text x="239" y="90.9">1</text>
<text x="239.4" y="95.9">TL072</text>
<text x="244.7" y="90.5">BAND PASS</text>
<text x="262.3" y="91.6">BP</text>
<text x="59.5" y="97.9">2</text>
<text x="59.5" y="101.3">3</text>
<text x="63.7" y="101.7">+</text>
<text x="76.7" y="97.9">5</text>
<text x="88.9" y="97.9">2</text>
<text x="88.9" y="101.3">3</text>
<text x="91.4" y="101.9">+</text>
<text x="91.4" y="98.5">-</text>
<text x="94.4" y="97.6">V+</text>
<text x="99.1" y="99.6">1</text>
<text x="108.2" y="99.1">c</text>
<text x="141.5" y="97.9">15</text>
<text x="141.5" y="101.3">14</text>
<text x="146.8" y="101.7">+</text>
<text x="159.6" y="97.9">12</text>
<text x="170.1" y="97.9">6</text>
<text x="170.1" y="101.3">5</text>
<text x="172.5" y="101.9">+</text>
<text x="172.5" y="98.5">-</text>
<text x="180.3" y="99.6">7</text>
<text x="189.4" y="99.1">d</text>
<text x="223.6" y="97.6">A</text>
<text x="234.3" y="97.5" transform="rotate(-90 234.3 97.5)">4</text>
<text x="64.6" y="105.2">lm13700</text>
<text x="73.7" y="106.2" transform="rotate(-90 73.7 106.2)">1</text>
<text x="82" y="106.3">A</text>
<text x="94.4" y="106.2" transform="rotate(-90 94.4 106.2)">4</text>
<text x="94.4" y="102.8">V-</text>
<text x="99.4" y="104.5">TL072</text>
<text x="142.8" y="106.3">lm13700</text>
<text x="151.4" y="106.2" transform="rotate(-90 151.4 106.2)">6</text>
<text x="156.6" y="106.2" transform="rotate(-90 156.6 106.2)">16</text>
<text x="164.9" y="106.3">A</text>
<text x="180.6" y="104.5">TL072</text>
<text x="232.6" y="104.5">-15V0</text>
<text x="44.2" y="113.2">R36</text>
<text x="54.6" y="113.2">R37</text>
<text x="77" y="113.2">R38</text>
<text x="92.7" y="113.2">-15V0</text>
<text x="130.6" y="113.2">R39</text>
<text x="137.5" y="113.2">R40</text>
<text x="149.7" y="113.2">-15V0</text>
<text x="159.9" y="113.2">R41</text>
<text x="44.2" y="114.7">220</text>
<text x="54.6" y="114.7">220</text>
<text x="77" y="114.7">10K</text>
<text x="130.6" y="114.7">220</text>
<text x="137.5" y="114.7">220</text>
<text x="159.9" y="114.7">10K</text>
<text x="211.9" y="118.1">B</text>
<text x="217.1" y="116.1">R42</text>
<text x="220.5" y="116.6">24.9K</text>
<text x="40.6" y="125.3">A</text>
<text x="50.9" y="125.3">A</text>
<text x="126.9" y="125.3">A</text>
<text x="133.8" y="125.3">A</text>
<text x="208.4" y="125.1">C</text>
<text x="213.6" y="123.5">R43</text>
<text x="218.8" y="123.5">16.5K</text>
<text x="208.4" y="132">D</text>
<text x="215.3" y="130.4">R45</text>
<text x="219.2" y="130.4">16.5K</text>
<text x="243" y="126.4">R44</text>
<text x="61.6" y="136.8">R46</text>
<text x="217.1" y="136.8">R47</text>
<text x="222.3" y="137.3">33.2K</text>
<text x="243" y="133.9">100K</text>
<text x="103.1" y="142">C29</text>
<text x="208.4" y="138.9">E</text>
<text x="217.1" y="143.7">R48</text>
<text x="244.6" y="142.7">U6B</text>
<text x="37.5" y="147.2">R49</text>
<text x="61.6" y="144.2">100K</text>
<text x="96.2" y="149.4">+15V0</text>
<text x="103.1" y="149.4">.001uF</text>
<text x="211.9" y="145.8">F</text>
<text x="222.3" y="144.2">100K</text>
<text x="234" y="146.2">6</text>
<text x="234" y="149.7">5</text>
<text x="236.4" y="146.9">-</text>
<text x="244.2" y="148">7</text>
<text x="248.2" y="149.2">HI PASS</text>
<text x="264.1" y="148.5">HP</text>
<text x="37.5" y="154.6">100K</text>
<text x="67.5" y="154.3">U7B</text>
<text x="228.8" y="154.6">A</text>
<text x="236.4" y="150.3">+</text>
<text x="244.6" y="152.9">TL072</text>
<text x="62.9" y="156.6">4</text>
<text x="62.9" y="160">2</text>
<text x="67.1" y="157">-</text>
<text x="80.1" y="160">5</text>
<text x="92.3" y="160">2</text>
<text x="94.8" y="160.7">-</text>
<text x="97.9" y="157.1" transform="rotate(-90 97.9 157.1)">8</text>
<text x="97.9" y="159.8">V+</text>
<text x="102.6" y="161.8">1</text>
<text x="102.9" y="156.5">U8A</text>
<text x="110" y="161.3">e</text>
<text x="115.2" y="161.3">LOW PASS</text>
<text x="62.9" y="163.5">3</text>
<text x="67.1" y="163.9">+</text>
<text x="68" y="167.4">lm13700</text>
<text x="92.3" y="163.5">3</text>
<text x="94.8" y="164.1">+</text>
<text x="97.9" y="165">V-</text>
<text x="102.9" y="166.7">TL072</text>
<text x="262.3" y="162.4">LP</text>
<text x="77.1" y="168.4" transform="rotate(-90 77.1 168.4)">1</text>
<text x="85.5" y="168.4">A</text>
<text x="97.9" y="168.4" transform="rotate(-90 97.9 168.4)">4</text>
<text x="167.9" y="173.6">R50</text>
<text x="47.6" y="175.3">R51</text>
<text x="47.6" y="176.9">220</text>
<text x="58" y="175.3">R52</text>
<text x="58" y="176.9">220</text>
<text x="80.5" y="177.1">R53</text>
<text x="80.5" y="178.6">10K</text>
<text x="96.2" y="175.3">-15V0</text>
<text x="168.7" y="176.4">POT</text>
<text x="44" y="187.4">A</text>
<text x="54.4" y="187.4">A</text>
<text x="168.5" y="187.4">R54</text>
<text x="168.5" y="189">R</text>
<text x="205" y="187.4">Title</text>
<text x="8.3" y="193.5">Iabc1</text>
<text x="164.9" y="196">A</text>
<text x="205" y="192.6">Size</text>
<text x="205" y="197.8">Date:</text>
<text x="211.9" y="192.6">Document Number</text>
<text x="214" y="197.8">Thursday, November 13, 2008</text>
<text x="239.5" y="197.8">Sheet</text>
<text x="248.2" y="197.8">3</text>
<text x="253.4" y="197.8">of</text>
<text x="258.5" y="197.8">4</text>
<text x="262" y="192.6">Rev</text>
<text x="263.7" y="194.4">B</text>
</g>
<g font-size="1.3">
<text x="34" y="7.7">5</text>
<text x="85.8" y="7.7">4</text>
<text x="137.6" y="7.7">3</text>
<text x="189.4" y="7.7">2</text>
<text x="241.3" y="7.7">1</text>
<text x="6.8" y="33">D</text>
<text x="267.6" y="33">D</text>
<text x="6.8" y="80.5">C</text>
<text x="267.6" y="80.5">C</text>
<text x="6.8" y="128">B</text>
<text x="267.6" y="128">B</text>
<text x="6.8" y="175.5">A</text>
<text x="267.6" y="175.5">A</text>
<text x="34" y="199.4">5</text>
<text x="85.8" y="199.4">4</text>
<text x="137.6" y="199.4">3</text>
<text x="189.4" y="199.4">2</text>
<text x="241.3" y="199.4">1</text>
</g>
</svg>
